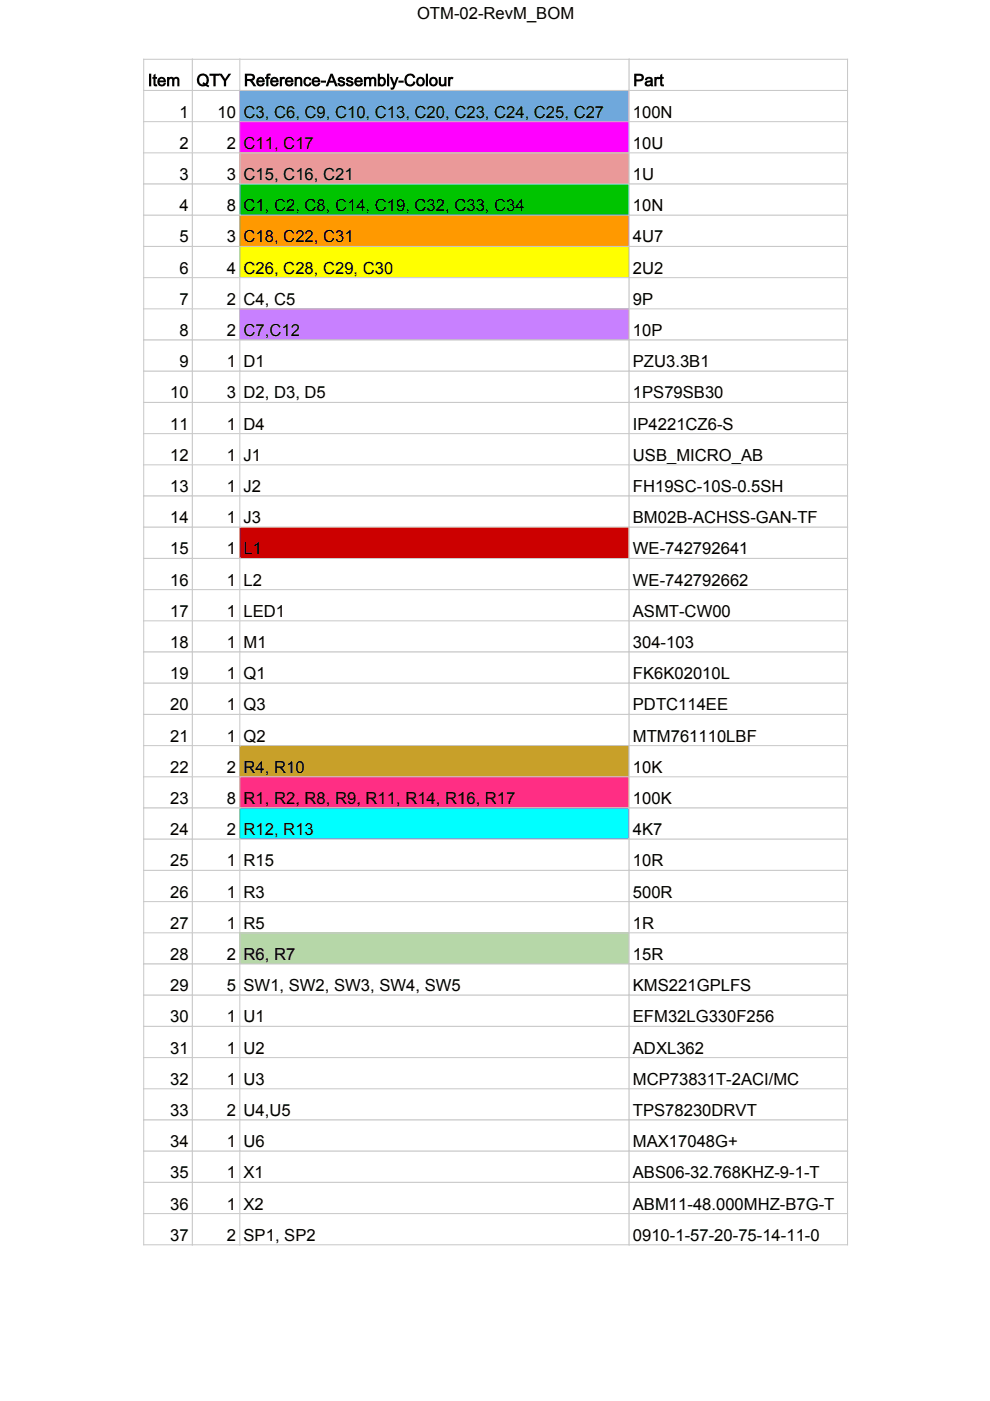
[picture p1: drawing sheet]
<svg xmlns="http://www.w3.org/2000/svg" width="210mm" height="297mm" viewBox="0 0 210 297" stroke-linecap="round" stroke-linejoin="round" font-family="sans-serif">
<path d="M30.5 12.6h10.3v6.6h-10.3z" fill="none" stroke="#c8c8c8" stroke-width=".21"/>
<path d="M31.6 15.6h.5v2.7h-.5zM32.5 15.9l.5-.3v.7h.3v.4h-.3v1.1l.3 .1 .1 .4a.54 .54 0 0 1-.7 0 .54 .54 0 0 1-.2-.6v-1h-.2v-.4h.2zM33.6 16.6a.94 .94 0 0 1 1.1-.2 .94 .94 0 0 1 .5 1.1h-1.4a.46 .46 0 0 0 .4 .4 .46 .46 0 0 0 .5-.3h.5a.97 .97 0 0 1-1.3 .7 .97 .97 0 0 1-.5-1.4zM34 16.8l-.2 .3h.9l-.2-.3zM35.4 16.3h1.1l.4 .2a.67 .67 0 0 1 .7-.2 .67 .67 0 0 1 .4 .7v1.3h-.4v-1.3l-.3-.3-.3 .2v1.4h-.5v-1.3a.31 .31 0 0 0-.3-.3 .31 .31 0 0 0-.3 .3v1.3h-.5z" fill="#000"/>
<path d="M40.8 12.6h10v6.6h-10z" fill="#fff"/>
<path d="M40.8 12.6h10v6.6h-10z" fill="none" stroke="#c8c8c8" stroke-width=".21"/>
<path d="M42.1 16a1.36 1.36 0 0 1 1.9 0 1.36 1.36 0 0 1 0 1.9l.4 .2-.2 .4-.6-.3a1.37 1.37 0 0 1-1.7-.5 1.37 1.37 0 0 1 .2-1.7zM42.4 16.2a.98 .98 0 0 0-.1 1.1 .98 .98 0 0 0 .9 .6l-.3-.1 .2-.4 .5 .3a.91 .91 0 0 0 .1-1.3 .91 .91 0 0 0-1.3-.2zM44.4 15.6h2.2v.5h-.9v2.2h-.5v-2.2h-.8zM46.4 15.6h.6l.7 1.1 .8-1.1h.5l-1.1 1.6v1.1h-.4v-1.1z" fill="#000"/>
<path d="M50.8 12.6h82.6v6.6h-82.6z" fill="#fff"/>
<path d="M50.8 12.6h82.6v6.6h-82.6z" fill="none" stroke="#c8c8c8" stroke-width=".21"/>
<path d="M51.9 15.6h1.2a.77 .77 0 0 1 .9 .6 .77 .77 0 0 1-.5 .9l.8 1.2h-.5l-.4-.6a.8 .8 0 0 0-1-.5v1.1h-.5zM52.4 16v.7h1l.2-.2-.2-.4zM54.6 16.6a.94 .94 0 0 1 1.1-.2 .94 .94 0 0 1 .4 1.1h-1.3a.46 .46 0 0 0 .4 .4 .46 .46 0 0 0 .5-.3h.5a.97 .97 0 0 1-1.3 .7 .97 .97 0 0 1-.5-1.4zM54.9 16.8l-.1 .3h.9l-.2-.3zM56.7 15.7l.7-.1-.1 .4-.4 .1v.2h.4v.4h-.4v1.6h-.4v-1.6h-.3v-.4h.3zM57.5 16.6a.94 .94 0 0 1 1.1-.2 .94 .94 0 0 1 .5 1.1h-1.4a.46 .46 0 0 0 .4 .4 .46 .46 0 0 0 .5-.3h.5a.97 .97 0 0 1-1.3 .7 .97 .97 0 0 1-.5-1.4zM57.9 16.8l-.2 .3h.9l-.2-.3zM59.3 16.3l1.2 .1-.2 .4h-.3l-.2 .1v1.4h-.5zM60.6 16.6a.94 .94 0 0 1 1.2-.2 .94 .94 0 0 1 .4 1.1h-1.3a.46 .46 0 0 0 .4 .4 .46 .46 0 0 0 .5-.3h.4a.97 .97 0 0 1-1.3 .7 .97 .97 0 0 1-.4-1.4zM61 16.8l-.1 .3h.8l-.1-.3zM62.5 16.3l.4 .1a.74 .74 0 0 1 .8-.1 .74 .74 0 0 1 .4 .8v1.2h-.5v-1.4l-.3-.2-.4 .3v1.3h-.4zM64.6 16.6a.86 .86 0 0 1 .8-.3 .86 .86 0 0 1 .7 .7l-.5 .1-.2-.4a.61 .61 0 0 0-.6 .6 .61 .61 0 0 0 .5 .6l.3-.4h.5a.91 .91 0 0 1-1.2 .8 .91 .91 0 0 1-.5-1.3zM66.3 16.6a.94 .94 0 0 1 1.2-.2 .94 .94 0 0 1 .4 1.1h-1.3a.46 .46 0 0 0 .4 .4 .46 .46 0 0 0 .5-.3h.4a.97 .97 0 0 1-1.3 .7 .97 .97 0 0 1-.4-1.4zM66.7 16.8l-.1 .3h.8l-.1-.3zM68 17.1h1.1v.4h-1.1zM70.1 15.6h.4l1.1 2.7h-.5l-.3-.8h-1l-.2 .8h-.6zM70.3 16l-.3 1.1h.6zM71.7 16.5a.85 .85 0 0 1 1.5 .4l-.5 .1a.33 .33 0 0 0-.3-.3 .33 .33 0 0 0-.3 .2l.1 .1a.76 .76 0 0 1 .8 .3 .76 .76 0 0 1 0 .8 .91 .91 0 0 1-1.5-.5l.5-.1a.39 .39 0 0 0 .3 .4 .39 .39 0 0 0 .4-.2l-.1-.1a.78 .78 0 0 1-.9-1.1zM73.5 16.5a.85 .85 0 0 1 1.4 .4l-.4 .1a.33 .33 0 0 0-.3-.3 .33 .33 0 0 0-.4 .2l.2 .1a.76 .76 0 0 1 .8 .3 .76 .76 0 0 1 0 .8 .91 .91 0 0 1-1.5-.5l.5-.1a.39 .39 0 0 0 .3 .4 .39 .39 0 0 0 .4-.2l-.1-.1a.78 .78 0 0 1-.9-1.1zM75.4 16.6a.94 .94 0 0 1 1.1-.2 .94 .94 0 0 1 .4 1.1h-1.3a.46 .46 0 0 0 .4 .4 .46 .46 0 0 0 .5-.3h.4a.97 .97 0 0 1-1.3 .7 .97 .97 0 0 1-.4-1.4zM75.7 16.8l-.1 .3h.9l-.2-.3zM77.2 16.3h1l.4 .2a.67 .67 0 0 1 .8-.2 .67 .67 0 0 1 .4 .7v1.3h-.5v-1.3l-.2-.3-.3 .2-.1 1.4h-.5v-1.3a.31 .31 0 0 0-.2-.3 .31 .31 0 0 0-.4 .3v1.3h-.4zM80.1 15.6h.5v.8a.97 .97 0 0 1 1.3 .9 .97 .97 0 0 1-1.4 .9l-.4 .1zM80.7 16.8a.65 .65 0 0 0 .3 1.1 .66 .66 0 0 0 .4-.7 .66 .66 0 0 0-.5-.5zM82.1 15.6h.4v2.7h-.4zM82.6 16.3h.5l.5 1.3 .5-1.3h.4l-.7 2a.76 .76 0 0 1-1 .7v-.5a.36 .36 0 0 0 .4 .1 .36 .36 0 0 0 .2-.4zM84.5 17.1h1.1v.4h-1.1zM86.1 15.9a1.18 1.18 0 0 1 2 .5l-.5 .2a.77 .77 0 0 0-1.1-.5 .77 .77 0 0 0-.3 1.1 .7 .7 0 0 0 .7 .7 .7 .7 0 0 0 .7-.7l.5 .2a1.25 1.25 0 0 1-1.6 .9 1.25 1.25 0 0 1-.7-1.8zM88.5 16.5a.98 .98 0 0 1 1.4 .2 .98 .98 0 0 1-.1 1.3 .98 .98 0 0 1-1.4 0l-.1-.3a1.24 1.24 0 0 1 .2-1.2zM88.8 16.8a.57 .57 0 0 0-.1 .8 .57 .57 0 0 0 .8 .1 .58 .58 0 0 0 0-.7 .58 .58 0 0 0-.7-.2zM90.3 15.6h.4v2.7h-.4zM91.3 16.5a.97 .97 0 0 1 1.4 .2 .97 .97 0 0 1-.3 1.4 .97 .97 0 0 1-1.4-.4 1.24 1.24 0 0 1 .3-1.2zM91.6 16.8a.57 .57 0 0 0-.1 .8 .57 .57 0 0 0 .8 .1 .58 .58 0 0 0 0-.7 .58 .58 0 0 0-.7-.2zM93 16.3h.5v1.1a.37 .37 0 0 0 .2 .5 .37 .37 0 0 0 .5-.3v-1.3h.5v2l-.5-.1a.74 .74 0 0 1-.8 .1 .74 .74 0 0 1-.4-.8zM95 16.3l1.2 .1-.2 .4h-.3l-.2 .1v1.4h-.5z" fill="#000"/>
<path d="M133.4 12.6h46.3v6.6h-46.3z" fill="#fff"/>
<path d="M133.4 12.6h46.3v6.6h-46.3z" fill="none" stroke="#c8c8c8" stroke-width=".21"/>
<path d="M134.5 15.6h1a.84 .84 0 0 1 1 .8 .84 .84 0 0 1-1 .9h-.6v1h-.4zM134.9 16.1v.7h.6a.4 .4 0 0 0 .5-.4 .4 .4 0 0 0-.5-.3zM136.9 16.6a.9 .9 0 0 1 1.1-.3 .9 .9 0 0 1 .4 1.2l.2 .8h-.5l-.1-.2a.72 .72 0 0 1-.9 .2 .72 .72 0 0 1-.3-.9l.4-.3 .7-.1v-.2l-.3-.1h-.3l-.1 .3h-.5zM137.2 17.6l-.1 .1a.39 .39 0 0 0 .5 .2 .39 .39 0 0 0 .3-.5zM138.7 16.3l1.2 .1-.2 .4h-.3l-.2 .1v1.4h-.5zM140 15.9l.4-.3v.7h.3v.4h-.3v1.1l.3 .1 .1 .4a.54 .54 0 0 1-.6 0 .54 .54 0 0 1-.2-.6v-1h-.3v-.4h.3z" fill="#000"/>
<path d="M30.5 19.2h10.3v6.6h-10.3z" fill="#fff"/>
<path d="M30.5 19.2h10.3v6.6h-10.3z" fill="none" stroke="#c8c8c8" stroke-width=".21"/>
<path d="M40.8 19.2h10v6.6h-10z" fill="#fff"/>
<path d="M40.8 19.2h10v6.6h-10z" fill="none" stroke="#c8c8c8" stroke-width=".21"/>
<path d="M50.8 19.2h82.6v6.6h-82.6z" fill="#6fa8dc"/>
<path d="M50.8 19.2h82.6v6.6h-82.6z" fill="none" stroke="#c8c8c8" stroke-width=".21"/>
<path d="M133.4 19.2h46.3v6.6h-46.3z" fill="#fff"/>
<path d="M133.4 19.2h46.3v6.6h-46.3z" fill="none" stroke="#c8c8c8" stroke-width=".21"/>
<path d="M30.5 25.8h10.3v6.6h-10.3z" fill="#fff"/>
<path d="M30.5 25.8h10.3v6.6h-10.3z" fill="none" stroke="#c8c8c8" stroke-width=".21"/>
<path d="M40.8 25.8h10v6.6h-10z" fill="#fff"/>
<path d="M40.8 25.8h10v6.6h-10z" fill="none" stroke="#c8c8c8" stroke-width=".21"/>
<path d="M50.8 25.8h82.6v6.6h-82.6z" fill="#f0f"/>
<path d="M50.8 25.8h82.6v6.6h-82.6z" fill="none" stroke="#c8c8c8" stroke-width=".21"/>
<path d="M133.4 25.8h46.3v6.6h-46.3z" fill="#fff"/>
<path d="M133.4 25.8h46.3v6.6h-46.3z" fill="none" stroke="#c8c8c8" stroke-width=".21"/>
<path d="M30.5 32.4h10.3v6.6h-10.3z" fill="#fff"/>
<path d="M30.5 32.4h10.3v6.6h-10.3z" fill="none" stroke="#c8c8c8" stroke-width=".21"/>
<path d="M40.8 32.4h10v6.6h-10z" fill="#fff"/>
<path d="M40.8 32.4h10v6.6h-10z" fill="none" stroke="#c8c8c8" stroke-width=".21"/>
<path d="M50.8 32.4h82.6v6.6h-82.6z" fill="#ea9999"/>
<path d="M50.8 32.4h82.6v6.6h-82.6z" fill="none" stroke="#c8c8c8" stroke-width=".21"/>
<path d="M133.4 32.4h46.3v6.6h-46.3z" fill="#fff"/>
<path d="M133.4 32.4h46.3v6.6h-46.3z" fill="none" stroke="#c8c8c8" stroke-width=".21"/>
<path d="M30.5 39h10.3v6.6h-10.3z" fill="#fff"/>
<path d="M30.5 39h10.3v6.6h-10.3z" fill="none" stroke="#c8c8c8" stroke-width=".21"/>
<path d="M40.8 39h10v6.6h-10z" fill="#fff"/>
<path d="M40.8 39h10v6.6h-10z" fill="none" stroke="#c8c8c8" stroke-width=".21"/>
<path d="M50.8 39h82.6v6.6h-82.6z" fill="#00c400"/>
<path d="M50.8 39h82.6v6.6h-82.6z" fill="none" stroke="#c8c8c8" stroke-width=".21"/>
<path d="M133.4 39h46.3v6.6h-46.3z" fill="#fff"/>
<path d="M133.4 39h46.3v6.6h-46.3z" fill="none" stroke="#c8c8c8" stroke-width=".21"/>
<path d="M30.5 45.6h10.3v6.7h-10.3z" fill="#fff"/>
<path d="M30.5 45.6h10.3v6.7h-10.3z" fill="none" stroke="#c8c8c8" stroke-width=".21"/>
<path d="M40.8 45.6h10v6.7h-10z" fill="#fff"/>
<path d="M40.8 45.6h10v6.7h-10z" fill="none" stroke="#c8c8c8" stroke-width=".21"/>
<path d="M50.8 45.6h82.6v6.7h-82.6z" fill="#f90"/>
<path d="M50.8 45.6h82.6v6.7h-82.6z" fill="none" stroke="#c8c8c8" stroke-width=".21"/>
<path d="M133.4 45.6h46.3v6.7h-46.3z" fill="#fff"/>
<path d="M133.4 45.6h46.3v6.7h-46.3z" fill="none" stroke="#c8c8c8" stroke-width=".21"/>
<path d="M30.5 52.3h10.3v6.6h-10.3z" fill="#fff"/>
<path d="M30.5 52.3h10.3v6.6h-10.3z" fill="none" stroke="#c8c8c8" stroke-width=".21"/>
<path d="M40.8 52.3h10v6.6h-10z" fill="#fff"/>
<path d="M40.8 52.3h10v6.6h-10z" fill="none" stroke="#c8c8c8" stroke-width=".21"/>
<path d="M50.8 52.3h82.6v6.6h-82.6z" fill="#ff0"/>
<path d="M50.8 52.3h82.6v6.6h-82.6z" fill="none" stroke="#c8c8c8" stroke-width=".21"/>
<path d="M133.4 52.3h46.3v6.6h-46.3z" fill="#fff"/>
<path d="M133.4 52.3h46.3v6.6h-46.3z" fill="none" stroke="#c8c8c8" stroke-width=".21"/>
<path d="M30.5 58.9h10.3v6.6h-10.3z" fill="#fff"/>
<path d="M30.5 58.9h10.3v6.6h-10.3z" fill="none" stroke="#c8c8c8" stroke-width=".21"/>
<path d="M40.8 58.9h10v6.6h-10z" fill="#fff"/>
<path d="M40.8 58.9h10v6.6h-10z" fill="none" stroke="#c8c8c8" stroke-width=".21"/>
<path d="M50.8 58.9h82.6v6.6h-82.6z" fill="#fff"/>
<path d="M50.8 58.9h82.6v6.6h-82.6z" fill="none" stroke="#c8c8c8" stroke-width=".21"/>
<path d="M133.4 58.9h46.3v6.6h-46.3z" fill="#fff"/>
<path d="M133.4 58.9h46.3v6.6h-46.3z" fill="none" stroke="#c8c8c8" stroke-width=".21"/>
<path d="M30.5 65.5h10.3v6.6h-10.3z" fill="#fff"/>
<path d="M30.5 65.5h10.3v6.6h-10.3z" fill="none" stroke="#c8c8c8" stroke-width=".21"/>
<path d="M40.8 65.5h10v6.6h-10z" fill="#fff"/>
<path d="M40.8 65.5h10v6.6h-10z" fill="none" stroke="#c8c8c8" stroke-width=".21"/>
<path d="M50.8 65.5h82.6v6.6h-82.6z" fill="#c880ff"/>
<path d="M50.8 65.5h82.6v6.6h-82.6z" fill="none" stroke="#c8c8c8" stroke-width=".21"/>
<path d="M133.4 65.5h46.3v6.6h-46.3z" fill="#fff"/>
<path d="M133.4 65.5h46.3v6.6h-46.3z" fill="none" stroke="#c8c8c8" stroke-width=".21"/>
<path d="M30.5 72.1h10.3v6.6h-10.3z" fill="#fff"/>
<path d="M30.5 72.1h10.3v6.6h-10.3z" fill="none" stroke="#c8c8c8" stroke-width=".21"/>
<path d="M40.8 72.1h10v6.6h-10z" fill="#fff"/>
<path d="M40.8 72.1h10v6.6h-10z" fill="none" stroke="#c8c8c8" stroke-width=".21"/>
<path d="M50.8 72.1h82.6v6.6h-82.6z" fill="#fff"/>
<path d="M50.8 72.1h82.6v6.6h-82.6z" fill="none" stroke="#c8c8c8" stroke-width=".21"/>
<path d="M133.4 72.1h46.3v6.6h-46.3z" fill="#fff"/>
<path d="M133.4 72.1h46.3v6.6h-46.3z" fill="none" stroke="#c8c8c8" stroke-width=".21"/>
<path d="M30.5 78.7h10.3v6.6h-10.3z" fill="#fff"/>
<path d="M30.5 78.7h10.3v6.6h-10.3z" fill="none" stroke="#c8c8c8" stroke-width=".21"/>
<path d="M40.8 78.7h10v6.6h-10z" fill="#fff"/>
<path d="M40.8 78.7h10v6.6h-10z" fill="none" stroke="#c8c8c8" stroke-width=".21"/>
<path d="M50.8 78.7h82.6v6.6h-82.6z" fill="#fff"/>
<path d="M50.8 78.7h82.6v6.6h-82.6z" fill="none" stroke="#c8c8c8" stroke-width=".21"/>
<path d="M133.4 78.7h46.3v6.6h-46.3z" fill="#fff"/>
<path d="M133.4 78.7h46.3v6.6h-46.3z" fill="none" stroke="#c8c8c8" stroke-width=".21"/>
<path d="M30.5 85.3h10.3v6.6h-10.3z" fill="#fff"/>
<path d="M30.5 85.3h10.3v6.6h-10.3z" fill="none" stroke="#c8c8c8" stroke-width=".21"/>
<path d="M40.8 85.3h10v6.6h-10z" fill="#fff"/>
<path d="M40.8 85.3h10v6.6h-10z" fill="none" stroke="#c8c8c8" stroke-width=".21"/>
<path d="M50.8 85.3h82.6v6.6h-82.6z" fill="#fff"/>
<path d="M50.8 85.3h82.6v6.6h-82.6z" fill="none" stroke="#c8c8c8" stroke-width=".21"/>
<path d="M133.4 85.3h46.3v6.6h-46.3z" fill="#fff"/>
<path d="M133.4 85.3h46.3v6.6h-46.3z" fill="none" stroke="#c8c8c8" stroke-width=".21"/>
<path d="M30.5 91.9h10.3v6.7h-10.3z" fill="#fff"/>
<path d="M30.5 91.9h10.3v6.7h-10.3z" fill="none" stroke="#c8c8c8" stroke-width=".21"/>
<path d="M40.8 91.9h10v6.7h-10z" fill="#fff"/>
<path d="M40.8 91.9h10v6.7h-10z" fill="none" stroke="#c8c8c8" stroke-width=".21"/>
<path d="M50.8 91.9h82.6v6.7h-82.6z" fill="#fff"/>
<path d="M50.8 91.9h82.6v6.7h-82.6z" fill="none" stroke="#c8c8c8" stroke-width=".21"/>
<path d="M133.4 91.9h46.3v6.7h-46.3z" fill="#fff"/>
<path d="M133.4 91.9h46.3v6.7h-46.3z" fill="none" stroke="#c8c8c8" stroke-width=".21"/>
<path d="M30.5 98.6h10.3v6.6h-10.3z" fill="#fff"/>
<path d="M30.5 98.6h10.3v6.6h-10.3z" fill="none" stroke="#c8c8c8" stroke-width=".21"/>
<path d="M40.8 98.6h10v6.6h-10z" fill="#fff"/>
<path d="M40.8 98.6h10v6.6h-10z" fill="none" stroke="#c8c8c8" stroke-width=".21"/>
<path d="M50.8 98.6h82.6v6.6h-82.6z" fill="#fff"/>
<path d="M50.8 98.6h82.6v6.6h-82.6z" fill="none" stroke="#c8c8c8" stroke-width=".21"/>
<path d="M133.4 98.6h46.3v6.6h-46.3z" fill="#fff"/>
<path d="M133.4 98.6h46.3v6.6h-46.3z" fill="none" stroke="#c8c8c8" stroke-width=".21"/>
<path d="M30.5 105.2h10.3v6.6h-10.3z" fill="#fff"/>
<path d="M30.5 105.2h10.3v6.6h-10.3z" fill="none" stroke="#c8c8c8" stroke-width=".21"/>
<path d="M40.8 105.2h10v6.6h-10z" fill="#fff"/>
<path d="M40.8 105.2h10v6.6h-10z" fill="none" stroke="#c8c8c8" stroke-width=".21"/>
<path d="M50.8 105.2h82.6v6.6h-82.6z" fill="#fff"/>
<path d="M50.8 105.2h82.6v6.6h-82.6z" fill="none" stroke="#c8c8c8" stroke-width=".21"/>
<path d="M133.4 105.2h46.3v6.6h-46.3z" fill="#fff"/>
<path d="M133.4 105.2h46.3v6.6h-46.3z" fill="none" stroke="#c8c8c8" stroke-width=".21"/>
<path d="M30.5 111.8h10.3v6.6h-10.3z" fill="#fff"/>
<path d="M30.5 111.8h10.3v6.6h-10.3z" fill="none" stroke="#c8c8c8" stroke-width=".21"/>
<path d="M40.8 111.8h10v6.6h-10z" fill="#fff"/>
<path d="M40.8 111.8h10v6.6h-10z" fill="none" stroke="#c8c8c8" stroke-width=".21"/>
<path d="M50.8 111.8h82.6v6.6h-82.6z" fill="#c00"/>
<path d="M50.8 111.8h82.6v6.6h-82.6z" fill="none" stroke="#c8c8c8" stroke-width=".21"/>
<path d="M133.4 111.8h46.3v6.6h-46.3z" fill="#fff"/>
<path d="M133.4 111.8h46.3v6.6h-46.3z" fill="none" stroke="#c8c8c8" stroke-width=".21"/>
<path d="M30.5 118.4h10.3v6.6h-10.3z" fill="#fff"/>
<path d="M30.5 118.4h10.3v6.6h-10.3z" fill="none" stroke="#c8c8c8" stroke-width=".21"/>
<path d="M40.8 118.4h10v6.6h-10z" fill="#fff"/>
<path d="M40.8 118.4h10v6.6h-10z" fill="none" stroke="#c8c8c8" stroke-width=".21"/>
<path d="M50.8 118.4h82.6v6.6h-82.6z" fill="#fff"/>
<path d="M50.8 118.4h82.6v6.6h-82.6z" fill="none" stroke="#c8c8c8" stroke-width=".21"/>
<path d="M133.4 118.4h46.3v6.6h-46.3z" fill="#fff"/>
<path d="M133.4 118.4h46.3v6.6h-46.3z" fill="none" stroke="#c8c8c8" stroke-width=".21"/>
<path d="M30.5 125h10.3v6.6h-10.3z" fill="#fff"/>
<path d="M30.5 125h10.3v6.6h-10.3z" fill="none" stroke="#c8c8c8" stroke-width=".21"/>
<path d="M40.8 125h10v6.6h-10z" fill="#fff"/>
<path d="M40.8 125h10v6.6h-10z" fill="none" stroke="#c8c8c8" stroke-width=".21"/>
<path d="M50.8 125h82.6v6.6h-82.6z" fill="#fff"/>
<path d="M50.8 125h82.6v6.6h-82.6z" fill="none" stroke="#c8c8c8" stroke-width=".21"/>
<path d="M133.4 125h46.3v6.6h-46.3z" fill="#fff"/>
<path d="M133.4 125h46.3v6.6h-46.3z" fill="none" stroke="#c8c8c8" stroke-width=".21"/>
<path d="M30.5 131.6h10.3v6.6h-10.3z" fill="#fff"/>
<path d="M30.5 131.6h10.3v6.6h-10.3z" fill="none" stroke="#c8c8c8" stroke-width=".21"/>
<path d="M40.8 131.6h10v6.6h-10z" fill="#fff"/>
<path d="M40.8 131.6h10v6.6h-10z" fill="none" stroke="#c8c8c8" stroke-width=".21"/>
<path d="M50.8 131.6h82.6v6.6h-82.6z" fill="#fff"/>
<path d="M50.8 131.6h82.6v6.6h-82.6z" fill="none" stroke="#c8c8c8" stroke-width=".21"/>
<path d="M133.4 131.6h46.3v6.6h-46.3z" fill="#fff"/>
<path d="M133.4 131.6h46.3v6.6h-46.3z" fill="none" stroke="#c8c8c8" stroke-width=".21"/>
<path d="M30.5 138.2h10.3v6.7h-10.3z" fill="#fff"/>
<path d="M30.5 138.2h10.3v6.7h-10.3z" fill="none" stroke="#c8c8c8" stroke-width=".21"/>
<path d="M40.8 138.2h10v6.7h-10z" fill="#fff"/>
<path d="M40.8 138.2h10v6.7h-10z" fill="none" stroke="#c8c8c8" stroke-width=".21"/>
<path d="M50.8 138.2h82.6v6.7h-82.6z" fill="#fff"/>
<path d="M50.8 138.2h82.6v6.7h-82.6z" fill="none" stroke="#c8c8c8" stroke-width=".21"/>
<path d="M133.4 138.2h46.3v6.7h-46.3z" fill="#fff"/>
<path d="M133.4 138.2h46.3v6.7h-46.3z" fill="none" stroke="#c8c8c8" stroke-width=".21"/>
<path d="M30.5 144.9h10.3v6.6h-10.3z" fill="#fff"/>
<path d="M30.5 144.9h10.3v6.6h-10.3z" fill="none" stroke="#c8c8c8" stroke-width=".21"/>
<path d="M40.8 144.9h10v6.6h-10z" fill="#fff"/>
<path d="M40.8 144.9h10v6.6h-10z" fill="none" stroke="#c8c8c8" stroke-width=".21"/>
<path d="M50.8 144.9h82.6v6.6h-82.6z" fill="#fff"/>
<path d="M50.8 144.9h82.6v6.6h-82.6z" fill="none" stroke="#c8c8c8" stroke-width=".21"/>
<path d="M133.4 144.9h46.3v6.6h-46.3z" fill="#fff"/>
<path d="M133.4 144.9h46.3v6.6h-46.3z" fill="none" stroke="#c8c8c8" stroke-width=".21"/>
<path d="M30.5 151.5h10.3v6.6h-10.3z" fill="#fff"/>
<path d="M30.5 151.5h10.3v6.6h-10.3z" fill="none" stroke="#c8c8c8" stroke-width=".21"/>
<path d="M40.8 151.5h10v6.6h-10z" fill="#fff"/>
<path d="M40.8 151.5h10v6.6h-10z" fill="none" stroke="#c8c8c8" stroke-width=".21"/>
<path d="M50.8 151.5h82.6v6.6h-82.6z" fill="#fff"/>
<path d="M50.8 151.5h82.6v6.6h-82.6z" fill="none" stroke="#c8c8c8" stroke-width=".21"/>
<path d="M133.4 151.5h46.3v6.6h-46.3z" fill="#fff"/>
<path d="M133.4 151.5h46.3v6.6h-46.3z" fill="none" stroke="#c8c8c8" stroke-width=".21"/>
<path d="M30.5 158.1h10.3v6.6h-10.3z" fill="#fff"/>
<path d="M30.5 158.1h10.3v6.6h-10.3z" fill="none" stroke="#c8c8c8" stroke-width=".21"/>
<path d="M40.8 158.1h10v6.6h-10z" fill="#fff"/>
<path d="M40.8 158.1h10v6.6h-10z" fill="none" stroke="#c8c8c8" stroke-width=".21"/>
<path d="M50.8 158.1h82.6v6.6h-82.6z" fill="#c8a029"/>
<path d="M50.8 158.1h82.6v6.6h-82.6z" fill="none" stroke="#c8c8c8" stroke-width=".21"/>
<path d="M133.4 158.1h46.3v6.6h-46.3z" fill="#fff"/>
<path d="M133.4 158.1h46.3v6.6h-46.3z" fill="none" stroke="#c8c8c8" stroke-width=".21"/>
<path d="M30.5 164.7h10.3v6.6h-10.3z" fill="#fff"/>
<path d="M30.5 164.7h10.3v6.6h-10.3z" fill="none" stroke="#c8c8c8" stroke-width=".21"/>
<path d="M40.8 164.7h10v6.6h-10z" fill="#fff"/>
<path d="M40.8 164.7h10v6.6h-10z" fill="none" stroke="#c8c8c8" stroke-width=".21"/>
<path d="M50.8 164.7h82.6v6.6h-82.6z" fill="#ff2e84"/>
<path d="M50.8 164.7h82.6v6.6h-82.6z" fill="none" stroke="#c8c8c8" stroke-width=".21"/>
<path d="M133.4 164.7h46.3v6.6h-46.3z" fill="#fff"/>
<path d="M133.4 164.7h46.3v6.6h-46.3z" fill="none" stroke="#c8c8c8" stroke-width=".21"/>
<path d="M30.5 171.3h10.3v6.6h-10.3z" fill="#fff"/>
<path d="M30.5 171.3h10.3v6.6h-10.3z" fill="none" stroke="#c8c8c8" stroke-width=".21"/>
<path d="M40.8 171.3h10v6.6h-10z" fill="#fff"/>
<path d="M40.8 171.3h10v6.6h-10z" fill="none" stroke="#c8c8c8" stroke-width=".21"/>
<path d="M50.8 171.3h82.6v6.6h-82.6z" fill="#0ff"/>
<path d="M50.8 171.3h82.6v6.6h-82.6z" fill="none" stroke="#c8c8c8" stroke-width=".21"/>
<path d="M133.4 171.3h46.3v6.6h-46.3z" fill="#fff"/>
<path d="M133.4 171.3h46.3v6.6h-46.3z" fill="none" stroke="#c8c8c8" stroke-width=".21"/>
<path d="M30.5 177.9h10.3v6.6h-10.3z" fill="#fff"/>
<path d="M30.5 177.9h10.3v6.6h-10.3z" fill="none" stroke="#c8c8c8" stroke-width=".21"/>
<path d="M40.8 177.9h10v6.6h-10z" fill="#fff"/>
<path d="M40.8 177.9h10v6.6h-10z" fill="none" stroke="#c8c8c8" stroke-width=".21"/>
<path d="M50.8 177.9h82.6v6.6h-82.6z" fill="#fff"/>
<path d="M50.8 177.9h82.6v6.6h-82.6z" fill="none" stroke="#c8c8c8" stroke-width=".21"/>
<path d="M133.4 177.9h46.3v6.6h-46.3z" fill="#fff"/>
<path d="M133.4 177.9h46.3v6.6h-46.3z" fill="none" stroke="#c8c8c8" stroke-width=".21"/>
<path d="M30.5 184.5h10.3v6.7h-10.3z" fill="#fff"/>
<path d="M30.5 184.5h10.3v6.7h-10.3z" fill="none" stroke="#c8c8c8" stroke-width=".21"/>
<path d="M40.8 184.5h10v6.7h-10z" fill="#fff"/>
<path d="M40.8 184.5h10v6.7h-10z" fill="none" stroke="#c8c8c8" stroke-width=".21"/>
<path d="M50.8 184.5h82.6v6.7h-82.6z" fill="#fff"/>
<path d="M50.8 184.5h82.6v6.7h-82.6z" fill="none" stroke="#c8c8c8" stroke-width=".21"/>
<path d="M133.4 184.5h46.3v6.7h-46.3z" fill="#fff"/>
<path d="M133.4 184.5h46.3v6.7h-46.3z" fill="none" stroke="#c8c8c8" stroke-width=".21"/>
<path d="M30.5 191.2h10.3v6.6h-10.3z" fill="#fff"/>
<path d="M30.5 191.2h10.3v6.6h-10.3z" fill="none" stroke="#c8c8c8" stroke-width=".21"/>
<path d="M40.8 191.2h10v6.6h-10z" fill="#fff"/>
<path d="M40.8 191.2h10v6.6h-10z" fill="none" stroke="#c8c8c8" stroke-width=".21"/>
<path d="M50.8 191.2h82.6v6.6h-82.6z" fill="#fff"/>
<path d="M50.8 191.2h82.6v6.6h-82.6z" fill="none" stroke="#c8c8c8" stroke-width=".21"/>
<path d="M133.4 191.2h46.3v6.6h-46.3z" fill="#fff"/>
<path d="M133.4 191.2h46.3v6.6h-46.3z" fill="none" stroke="#c8c8c8" stroke-width=".21"/>
<path d="M30.5 197.8h10.3v6.6h-10.3z" fill="#fff"/>
<path d="M30.5 197.8h10.3v6.6h-10.3z" fill="none" stroke="#c8c8c8" stroke-width=".21"/>
<path d="M40.8 197.8h10v6.6h-10z" fill="#fff"/>
<path d="M40.8 197.8h10v6.6h-10z" fill="none" stroke="#c8c8c8" stroke-width=".21"/>
<path d="M50.8 197.8h82.6v6.6h-82.6z" fill="#b6d7a8"/>
<path d="M50.8 197.8h82.6v6.6h-82.6z" fill="none" stroke="#c8c8c8" stroke-width=".21"/>
<path d="M133.4 197.8h46.3v6.6h-46.3z" fill="#fff"/>
<path d="M133.4 197.8h46.3v6.6h-46.3z" fill="none" stroke="#c8c8c8" stroke-width=".21"/>
<path d="M30.5 204.4h10.3v6.6h-10.3z" fill="#fff"/>
<path d="M30.5 204.4h10.3v6.6h-10.3z" fill="none" stroke="#c8c8c8" stroke-width=".21"/>
<path d="M40.8 204.4h10v6.6h-10z" fill="#fff"/>
<path d="M40.8 204.4h10v6.6h-10z" fill="none" stroke="#c8c8c8" stroke-width=".21"/>
<path d="M50.8 204.4h82.6v6.6h-82.6z" fill="#fff"/>
<path d="M50.8 204.4h82.6v6.6h-82.6z" fill="none" stroke="#c8c8c8" stroke-width=".21"/>
<path d="M133.4 204.4h46.3v6.6h-46.3z" fill="#fff"/>
<path d="M133.4 204.4h46.3v6.6h-46.3z" fill="none" stroke="#c8c8c8" stroke-width=".21"/>
<path d="M30.5 211h10.3v6.6h-10.3z" fill="#fff"/>
<path d="M30.5 211h10.3v6.6h-10.3z" fill="none" stroke="#c8c8c8" stroke-width=".21"/>
<path d="M40.8 211h10v6.6h-10z" fill="#fff"/>
<path d="M40.8 211h10v6.6h-10z" fill="none" stroke="#c8c8c8" stroke-width=".21"/>
<path d="M50.8 211h82.6v6.6h-82.6z" fill="#fff"/>
<path d="M50.8 211h82.6v6.6h-82.6z" fill="none" stroke="#c8c8c8" stroke-width=".21"/>
<path d="M133.4 211h46.3v6.6h-46.3z" fill="#fff"/>
<path d="M133.4 211h46.3v6.6h-46.3z" fill="none" stroke="#c8c8c8" stroke-width=".21"/>
<path d="M30.5 217.6h10.3v6.6h-10.3z" fill="#fff"/>
<path d="M30.5 217.6h10.3v6.6h-10.3z" fill="none" stroke="#c8c8c8" stroke-width=".21"/>
<path d="M40.8 217.6h10v6.6h-10z" fill="#fff"/>
<path d="M40.8 217.6h10v6.6h-10z" fill="none" stroke="#c8c8c8" stroke-width=".21"/>
<path d="M50.8 217.6h82.6v6.6h-82.6z" fill="#fff"/>
<path d="M50.8 217.6h82.6v6.6h-82.6z" fill="none" stroke="#c8c8c8" stroke-width=".21"/>
<path d="M133.4 217.6h46.3v6.6h-46.3z" fill="#fff"/>
<path d="M133.4 217.6h46.3v6.6h-46.3z" fill="none" stroke="#c8c8c8" stroke-width=".21"/>
<path d="M30.5 224.2h10.3v6.6h-10.3z" fill="#fff"/>
<path d="M30.5 224.2h10.3v6.6h-10.3z" fill="none" stroke="#c8c8c8" stroke-width=".21"/>
<path d="M40.8 224.2h10v6.6h-10z" fill="#fff"/>
<path d="M40.8 224.2h10v6.6h-10z" fill="none" stroke="#c8c8c8" stroke-width=".21"/>
<path d="M50.8 224.2h82.6v6.6h-82.6z" fill="#fff"/>
<path d="M50.8 224.2h82.6v6.6h-82.6z" fill="none" stroke="#c8c8c8" stroke-width=".21"/>
<path d="M133.4 224.2h46.3v6.6h-46.3z" fill="#fff"/>
<path d="M133.4 224.2h46.3v6.6h-46.3z" fill="none" stroke="#c8c8c8" stroke-width=".21"/>
<path d="M30.5 230.8h10.3v6.7h-10.3z" fill="#fff"/>
<path d="M30.5 230.8h10.3v6.7h-10.3z" fill="none" stroke="#c8c8c8" stroke-width=".21"/>
<path d="M40.8 230.8h10v6.7h-10z" fill="#fff"/>
<path d="M40.8 230.8h10v6.7h-10z" fill="none" stroke="#c8c8c8" stroke-width=".21"/>
<path d="M50.8 230.8h82.6v6.7h-82.6z" fill="#fff"/>
<path d="M50.8 230.8h82.6v6.7h-82.6z" fill="none" stroke="#c8c8c8" stroke-width=".21"/>
<path d="M133.4 230.8h46.3v6.7h-46.3z" fill="#fff"/>
<path d="M133.4 230.8h46.3v6.7h-46.3z" fill="none" stroke="#c8c8c8" stroke-width=".21"/>
<path d="M30.5 237.5h10.3v6.6h-10.3z" fill="#fff"/>
<path d="M30.5 237.5h10.3v6.6h-10.3z" fill="none" stroke="#c8c8c8" stroke-width=".21"/>
<path d="M40.8 237.5h10v6.6h-10z" fill="#fff"/>
<path d="M40.8 237.5h10v6.6h-10z" fill="none" stroke="#c8c8c8" stroke-width=".21"/>
<path d="M50.8 237.5h82.6v6.6h-82.6z" fill="#fff"/>
<path d="M50.8 237.5h82.6v6.6h-82.6z" fill="none" stroke="#c8c8c8" stroke-width=".21"/>
<path d="M133.4 237.5h46.3v6.6h-46.3z" fill="#fff"/>
<path d="M133.4 237.5h46.3v6.6h-46.3z" fill="none" stroke="#c8c8c8" stroke-width=".21"/>
<path d="M30.5 244.1h10.3v6.6h-10.3z" fill="#fff"/>
<path d="M30.5 244.1h10.3v6.6h-10.3z" fill="none" stroke="#c8c8c8" stroke-width=".21"/>
<path d="M40.8 244.1h10v6.6h-10z" fill="#fff"/>
<path d="M40.8 244.1h10v6.6h-10z" fill="none" stroke="#c8c8c8" stroke-width=".21"/>
<path d="M50.8 244.1h82.6v6.6h-82.6z" fill="#fff"/>
<path d="M50.8 244.1h82.6v6.6h-82.6z" fill="none" stroke="#c8c8c8" stroke-width=".21"/>
<path d="M133.4 244.1h46.3v6.6h-46.3z" fill="#fff"/>
<path d="M133.4 244.1h46.3v6.6h-46.3z" fill="none" stroke="#c8c8c8" stroke-width=".21"/>
<path d="M30.5 250.7h10.3v6.6h-10.3z" fill="#fff"/>
<path d="M30.5 250.7h10.3v6.6h-10.3z" fill="none" stroke="#c8c8c8" stroke-width=".21"/>
<path d="M40.8 250.7h10v6.6h-10z" fill="#fff"/>
<path d="M40.8 250.7h10v6.6h-10z" fill="none" stroke="#c8c8c8" stroke-width=".21"/>
<path d="M50.8 250.7h82.6v6.6h-82.6z" fill="#fff"/>
<path d="M50.8 250.7h82.6v6.6h-82.6z" fill="none" stroke="#c8c8c8" stroke-width=".21"/>
<path d="M133.4 250.7h46.3v6.6h-46.3z" fill="#fff"/>
<path d="M133.4 250.7h46.3v6.6h-46.3z" fill="none" stroke="#c8c8c8" stroke-width=".21"/>
<path d="M30.5 257.3h10.3v6.6h-10.3z" fill="#fff"/>
<path d="M30.5 257.3h10.3v6.6h-10.3z" fill="none" stroke="#c8c8c8" stroke-width=".21"/>
<path d="M40.8 257.3h10v6.6h-10z" fill="#fff"/>
<path d="M40.8 257.3h10v6.6h-10z" fill="none" stroke="#c8c8c8" stroke-width=".21"/>
<path d="M50.8 257.3h82.6v6.6h-82.6z" fill="#fff"/>
<path d="M50.8 257.3h82.6v6.6h-82.6z" fill="none" stroke="#c8c8c8" stroke-width=".21"/>
<path d="M133.4 257.3h46.3v6.6h-46.3z" fill="#fff"/>
<path d="M133.4 257.3h46.3v6.6h-46.3z" fill="none" stroke="#c8c8c8" stroke-width=".21"/>
<g font-size="3.5">
<text x="88.4" y="4.1">OTM-02-RevM_BOM</text>
<text x="38" y="24.9">1</text>
<text x="46.1" y="24.9">10</text>
<text x="51.6" y="24.9">C3, C6, C9, C10, C13, C20, C23, C24, C25, C27</text>
<text x="134.2" y="24.9">100N</text>
<text x="38" y="31.5">2</text>
<text x="48.1" y="31.5">2</text>
<text x="51.6" y="31.5">C11, C17</text>
<text x="134.2" y="31.5">10U</text>
<text x="38" y="38.2">3</text>
<text x="48.1" y="38.2">3</text>
<text x="51.6" y="38.2">C15, C16, C21</text>
<text x="134.2" y="38.2">1U</text>
<text x="38" y="44.8">4</text>
<text x="48.1" y="44.8">8</text>
<text x="51.6" y="44.8">C1, C2, C8, C14, C19, C32, C33, C34</text>
<text x="134.2" y="44.8">10N</text>
<text x="38" y="51.4">5</text>
<text x="48.1" y="51.4">3</text>
<text x="51.6" y="51.4">C18, C22, C31</text>
<text x="134.2" y="51.4">4U7</text>
<text x="38" y="58">6</text>
<text x="48.1" y="58">4</text>
<text x="51.6" y="58">C26, C28, C29, C30</text>
<text x="134.2" y="58">2U2</text>
<text x="38" y="64.6">7</text>
<text x="48.1" y="64.6">2</text>
<text x="51.6" y="64.6">C4, C5</text>
<text x="134.2" y="64.6">9P</text>
<text x="38" y="71.2">8</text>
<text x="48.1" y="71.2">2</text>
<text x="51.6" y="71.2">C7,C12</text>
<text x="134.2" y="71.2">10P</text>
<text x="38" y="77.8">9</text>
<text x="48.1" y="77.8">1</text>
<text x="51.6" y="77.8">D1</text>
<text x="134.2" y="77.8">PZU3.3B1</text>
<text x="36.1" y="84.5">10</text>
<text x="48.1" y="84.5">3</text>
<text x="51.6" y="84.5">D2, D3, D5</text>
<text x="134.2" y="84.5">1PS79SB30</text>
<text x="36.1" y="91.1">11</text>
<text x="48.1" y="91.1">1</text>
<text x="51.6" y="91.1">D4</text>
<text x="134.2" y="91.1">IP4221CZ6-S</text>
<text x="36.1" y="97.7">12</text>
<text x="48.1" y="97.7">1</text>
<text x="51.6" y="97.7">J1</text>
<text x="134.2" y="97.7">USB_MICRO_AB</text>
<text x="36.1" y="104.3">13</text>
<text x="48.1" y="104.3">1</text>
<text x="51.6" y="104.3">J2</text>
<text x="134.2" y="104.3">FH19SC-10S-0.5SH</text>
<text x="36.1" y="110.9">14</text>
<text x="48.1" y="110.9">1</text>
<text x="51.6" y="110.9">J3</text>
<text x="134.2" y="110.9">BM02B-ACHSS-GAN-TF</text>
<text x="36.1" y="117.5">15</text>
<text x="48.1" y="117.5">1</text>
<text x="51.6" y="117.5">L1</text>
<text x="134.2" y="117.5">WE-742792641</text>
<text x="36.1" y="124.1">16</text>
<text x="48.1" y="124.1">1</text>
<text x="51.6" y="124.1">L2</text>
<text x="134.2" y="124.1">WE-742792662</text>
<text x="36.1" y="130.8">17</text>
<text x="48.1" y="130.8">1</text>
<text x="51.6" y="130.8">LED1</text>
<text x="134.2" y="130.8">ASMT-CW00</text>
<text x="36.1" y="137.4">18</text>
<text x="48.1" y="137.4">1</text>
<text x="51.6" y="137.4">M1</text>
<text x="134.2" y="137.4">304-103</text>
<text x="36.1" y="144">19</text>
<text x="48.1" y="144">1</text>
<text x="51.6" y="144">Q1</text>
<text x="134.2" y="144">FK6K02010L</text>
<text x="36.1" y="150.6">20</text>
<text x="48.1" y="150.6">1</text>
<text x="51.6" y="150.6">Q3</text>
<text x="134.2" y="150.6">PDTC114EE</text>
<text x="36.1" y="157.2">21</text>
<text x="48.1" y="157.2">1</text>
<text x="51.6" y="157.2">Q2</text>
<text x="134.2" y="157.2">MTM761110LBF</text>
<text x="36.1" y="163.8">22</text>
<text x="48.1" y="163.8">2</text>
<text x="51.6" y="163.8">R4, R10</text>
<text x="134.2" y="163.8">10K</text>
<text x="36.1" y="170.5">23</text>
<text x="48.1" y="170.5">8</text>
<text x="51.6" y="170.5">R1, R2, R8, R9, R11, R14, R16, R17</text>
<text x="134.2" y="170.5">100K</text>
<text x="36.1" y="177.1">24</text>
<text x="48.1" y="177.1">2</text>
<text x="51.6" y="177.1">R12, R13</text>
<text x="134.2" y="177.1">4K7</text>
<text x="36.1" y="183.7">25</text>
<text x="48.1" y="183.7">1</text>
<text x="51.6" y="183.7">R15</text>
<text x="134.2" y="183.7">10R</text>
<text x="36.1" y="190.3">26</text>
<text x="48.1" y="190.3">1</text>
<text x="51.6" y="190.3">R3</text>
<text x="134.2" y="190.3">500R</text>
<text x="36.1" y="196.9">27</text>
<text x="48.1" y="196.9">1</text>
<text x="51.6" y="196.9">R5</text>
<text x="134.2" y="196.9">1R</text>
<text x="36.1" y="203.5">28</text>
<text x="48.1" y="203.5">2</text>
<text x="51.6" y="203.5">R6, R7</text>
<text x="134.2" y="203.5">15R</text>
<text x="36.1" y="210.1">29</text>
<text x="48.1" y="210.1">5</text>
<text x="51.6" y="210.1">SW1, SW2, SW3, SW4, SW5</text>
<text x="134.2" y="210.1">KMS221GPLFS</text>
<text x="36.1" y="216.8">30</text>
<text x="48.1" y="216.8">1</text>
<text x="51.6" y="216.8">U1</text>
<text x="134.2" y="216.8">EFM32LG330F256</text>
<text x="36.1" y="223.4">31</text>
<text x="48.1" y="223.4">1</text>
<text x="51.6" y="223.4">U2</text>
<text x="134.2" y="223.4">ADXL362</text>
<text x="36.1" y="230">32</text>
<text x="48.1" y="230">1</text>
<text x="51.6" y="230">U3</text>
<text x="134.2" y="230">MCP73831T-2ACI/MC</text>
<text x="36.1" y="236.6">33</text>
<text x="48.1" y="236.6">2</text>
<text x="51.6" y="236.6">U4,U5</text>
<text x="134.2" y="236.6">TPS78230DRVT</text>
<text x="36.1" y="243.2">34</text>
<text x="48.1" y="243.2">1</text>
<text x="51.6" y="243.2">U6</text>
<text x="134.2" y="243.2">MAX17048G+</text>
<text x="36.1" y="249.8">35</text>
<text x="48.1" y="249.8">1</text>
<text x="51.6" y="249.8">X1</text>
<text x="134.2" y="249.8">ABS06-32.768KHZ-9-1-T</text>
<text x="36.1" y="256.4">36</text>
<text x="48.1" y="256.4">1</text>
<text x="51.6" y="256.4">X2</text>
<text x="134.2" y="256.4">ABM11-48.000MHZ-B7G-T</text>
<text x="36.1" y="263.1">37</text>
<text x="48.1" y="263.1">2</text>
<text x="51.6" y="263.1">SP1, SP2</text>
<text x="134.2" y="263.1">0910-1-57-20-75-14-11-0</text>
</g>
<g font-size="3.5" fill="#fff">
<text x="31.3" y="18.3">Item</text>
<text x="41.6" y="18.3">QTY</text>
<text x="51.6" y="18.3">Reference-Assembly-Colour</text>
<text x="134.2" y="18.3">Part</text>
</g>
</svg>
